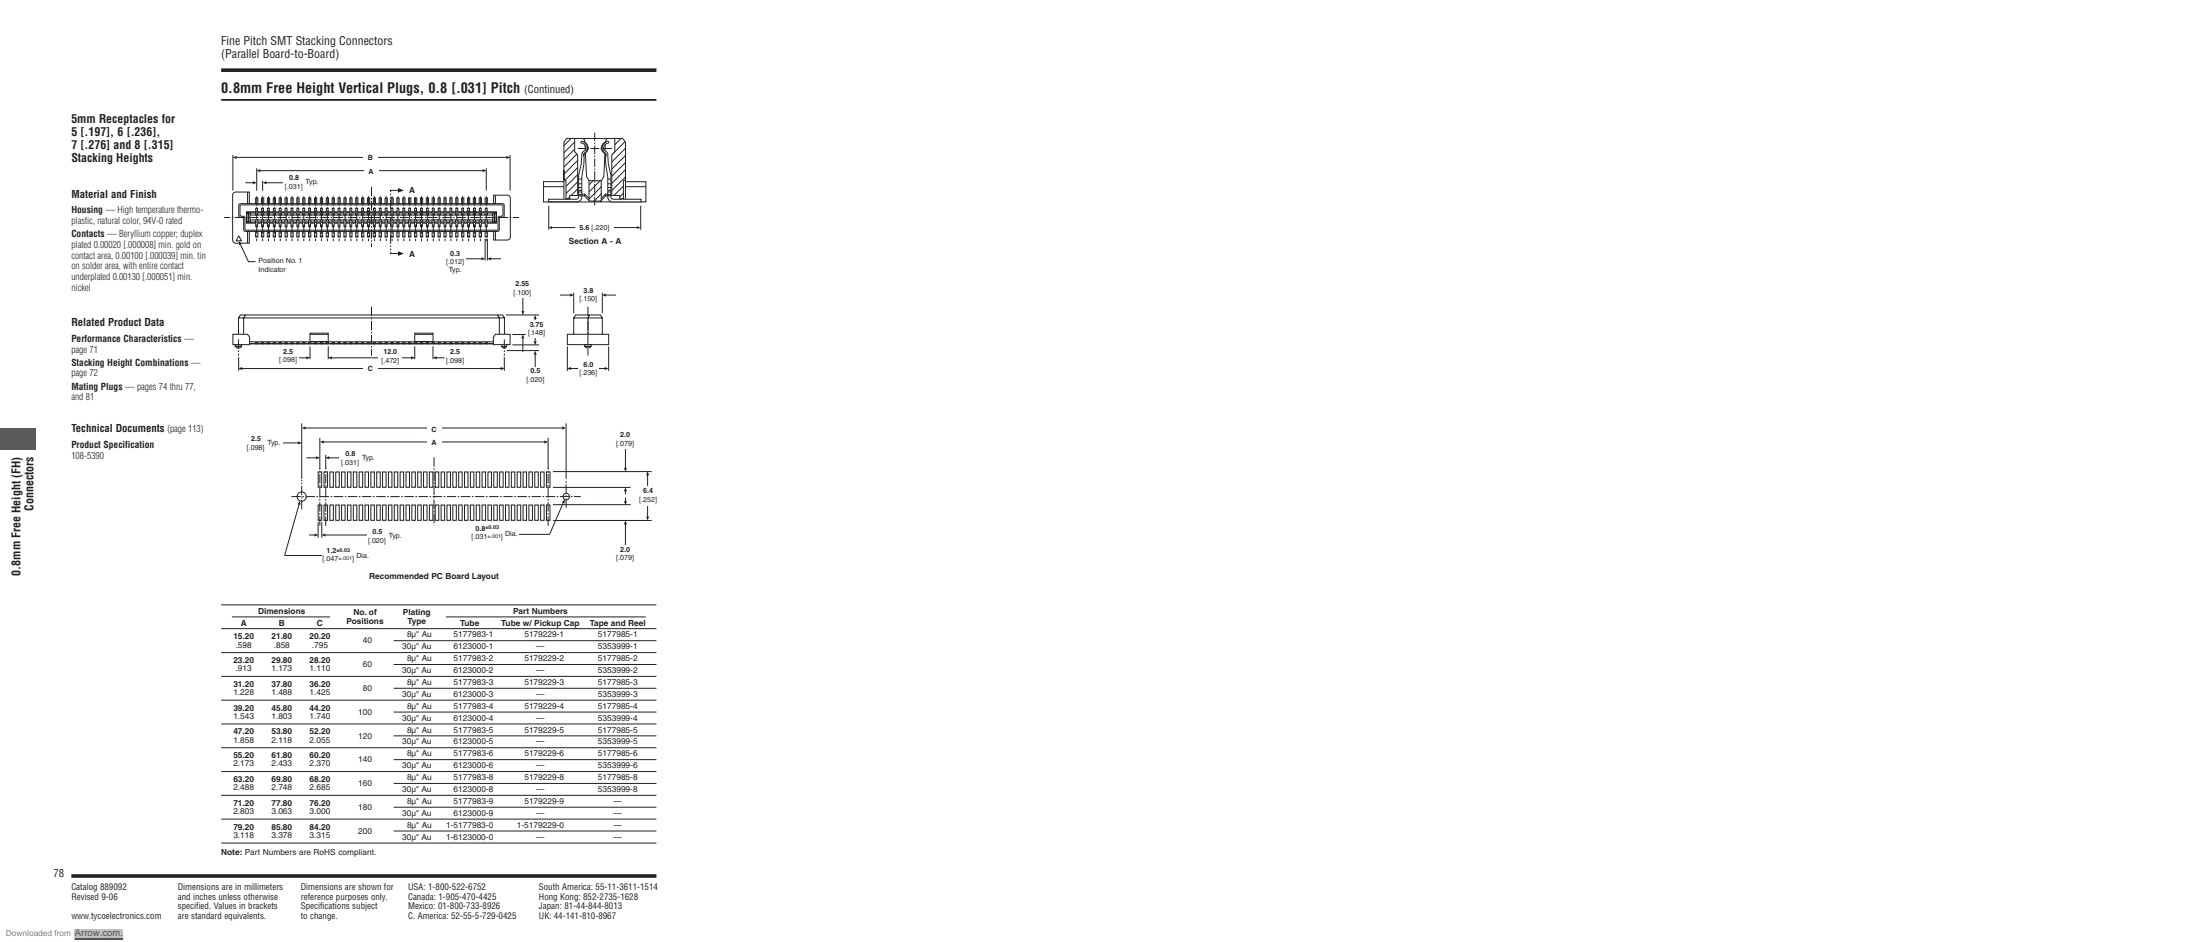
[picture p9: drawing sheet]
<svg xmlns="http://www.w3.org/2000/svg" width="653mm" height="279mm" viewBox="0 0 653 279" stroke-linecap="round" stroke-linejoin="round" font-family="sans-serif">
<path d="M21.2 259.8h173.5" fill="none" stroke="#231f20" stroke-width="1.1" stroke-linecap="butt"/>
<path d="M65.6 24.3h129.1v4.3h-129.1z" fill="#fff"/>
<path d="M65.6 29.6h129.1" fill="none" stroke="#231f20" stroke-width=".53"/>
<path d="M65.6 20.8h129.1" fill="none" stroke="#231f20" stroke-width="1.1" stroke-linecap="butt"/>
<g fill="#fff">
<path d="M21.2 9.5h40.2v18.6h-40.2z"/>
<path d="M165.9 12.2h28.8v5.8h-28.8z"/>
</g>
<path d="M0 127h10.6v6.3h-10.6z" fill="#57585a"/>
<g fill="#fff">
<path d="M21.2 33.9h40.2v221.5h-40.2z"/>
<path d="M65.6 45h118.5v67.4h-118.5z"/>
</g>
<path d="M123 98.8h5.5v2.5h-5.5zM173.4 102.3h2v.5h-2zM173.4 102.8l.6 .4h.8l.6-.4" fill="none" stroke="#231f20" stroke-width=".3"/>
<g fill="#fff" stroke="#231f20" stroke-width=".3">
<path d="M143.9 68.7h.7v1.6h-.7z"/>
<path d="M142.2 68.7h.6v1.6h-.6z"/>
<path d="M140.4 68.7h.7v1.6h-.7z"/>
<path d="M138.7 68.7h.6v1.6h-.6z"/>
<path d="M136.9 68.7h.7v1.6h-.7z"/>
<path d="M135.2 68.7h.7v1.6h-.7z"/>
<path d="M133.4 68.7h.7v1.6h-.7z"/>
<path d="M131.7 68.7h.7v1.6h-.7z"/>
<path d="M129.9 68.7h.7v1.6h-.7z"/>
<path d="M128.2 68.7h.7v1.6h-.7z"/>
<path d="M126.5 68.7h.6v1.6h-.6z"/>
<path d="M124.7 68.7h.7v1.6h-.7z"/>
<path d="M123 68.7h.6v1.6h-.6z"/>
<path d="M121.2 68.7h.7v1.6h-.7z"/>
<path d="M119.5 68.7h.6v1.6h-.6z"/>
<path d="M117.7 68.7h.7v1.6h-.7z"/>
<path d="M116 68.7h.6v1.6h-.6z"/>
<path d="M114.2 68.7h.7v1.6h-.7z"/>
<path d="M112.5 68.7h.7v1.6h-.7z"/>
<path d="M110.7 68.7h.7v1.6h-.7z"/>
<path d="M143.9 58.7h.7v1.7h-.7z"/>
<path d="M142.2 58.7h.6v1.7h-.6z"/>
<path d="M140.4 58.7h.7v1.7h-.7z"/>
<path d="M138.7 58.7h.6v1.7h-.6z"/>
<path d="M136.9 58.7h.7v1.7h-.7z"/>
<path d="M135.2 58.7h.7v1.7h-.7z"/>
<path d="M133.4 58.7h.7v1.7h-.7z"/>
<path d="M131.7 58.7h.7v1.7h-.7z"/>
<path d="M129.9 58.7h.7v1.7h-.7z"/>
<path d="M128.2 58.7h.7v1.7h-.7z"/>
<path d="M126.5 58.7h.6v1.7h-.6z"/>
<path d="M124.7 58.7h.7v1.7h-.7z"/>
<path d="M123 58.7h.6v1.7h-.6z"/>
<path d="M121.2 58.7h.7v1.7h-.7z"/>
<path d="M119.5 58.7h.6v1.7h-.6z"/>
<path d="M117.7 58.7h.7v1.7h-.7z"/>
<path d="M116 58.7h.6v1.7h-.6z"/>
<path d="M114.2 58.7h.7v1.7h-.7z"/>
<path d="M112.5 58.7h.7v1.7h-.7z"/>
<path d="M110.7 58.7h.7v1.7h-.7z"/>
</g>
<g fill="none" stroke="#231f20" stroke-width=".3">
<path d="M110.2 50.6h33M144.2 49.9v6.6M147 57.9v2.5M151.3 46v10.5M110.2 60.4h38.9l.5 .5v3.1l-.3 .4-1.1 .3-.1 3.5-.5 .4h-37.4M110.2 60.8h38.5l.5 .3v2.6l-.5 .4a.69 .69 0 0 0-1 .5v3.4l-.4 .3h-37.1M110.2 62.8h37.1v3.4h-37.1M110.2 65.8h36M110.2 63.2h36M110.2 63.8h36M110.2 65.2h36M146.2 63.2h.6v2.6h-.6z"/>
<path d="M146.4 60.4v-2.5h4.1a.93 .93 0 0 1 .9 .9v11.5a.93 .93 0 0 1-.9 .9h-4.1v-2.5M146.8 63.2h.5v2.6h-.5zM147 68.6v2.5M110.2 93.4h38.9l.6 .9v4.8M110.2 94.3h39.5M123 99.2h5.5M147 99.1h4.3v3.1h-4.9v-2.2zM147.6 93.4l.5 .9v4.8M174.4 93.4h3.7l.6 .9v4.8M174.4 99.2h6.2v3h-6.2M174.4 94.3h4.3M174.9 93.4l-.5 .9v4.8"/>
<path d="M110.2 101.4h36.2M110.2 102h36.2M110.2 101.9h36.2"/>
</g>
<path d="M110.2 64.5h43.8M174.4 91v14.5M149.6 100.7v4.8" fill="none" stroke="#231f20" stroke-width=".3" stroke-dasharray="2.8 .5 .5 .5" stroke-linecap="butt"/>
<path d="M143.2 50.2l1.1 .4-1.1 .5z" fill-rule="evenodd" fill="#231f20"/>
<path d="M110.2 46.7h40.1" fill="none" stroke="#231f20" stroke-width=".3"/>
<path d="M150.2 46.2l1.2 .5-1.2 .5z" fill-rule="evenodd" fill="#231f20"/>
<path d="M178.7 86.8v6.1M179.7 87.5h3" fill="none" stroke="#231f20" stroke-width=".3"/>
<path d="M178.6 87.5l1.2-.4v.9z" fill-rule="evenodd" fill="#231f20"/>
<path d="M174.1 109.3h5.4M180.6 102.7v7.3" fill="none" stroke="#231f20" stroke-width=".3"/>
<path d="M179.4 108.8l1.1 .5-1.1 .5z" fill-rule="evenodd" fill="#231f20"/>
<path d="M110.2 109.3h38.4M149.6 105.9v4.1" fill="none" stroke="#231f20" stroke-width=".3"/>
<path d="M148.5 108.8l1.2 .5-1.2 .5z" fill-rule="evenodd" fill="#231f20"/>
<path d="M166.1 87.5h3.1M170.2 94.3h4.2M170.2 86.8v6.1M174.4 93.4h-3.7l-.5 .9v4.8M174.4 99.1h-6.1v3.1h6.1" fill="none" stroke="#231f20" stroke-width=".3"/>
<path d="M169.1 87.1l1.2 .4-1.2 .5z" fill-rule="evenodd" fill="#231f20"/>
<path d="M168.3 102.7v7.3M169.3 109.3h5.4" fill="none" stroke="#231f20" stroke-width=".3"/>
<path d="M168.2 109.3l1.2-.5v1z" fill-rule="evenodd" fill="#231f20"/>
<path d="M69.1 99.1h4.3l.6 .9v2.2h-4.9zM70.8 94.3h39.4M72.8 93.4l-.5 .9v4.8M92 98.8h5.4v2.5h-5.4zM92 99.2h5.4M110.2 93.4h-38.9l-.5 .9v4.8M70.8 105.9v4.1M71.8 109.3h38.4M74 101.4h36.2M74 102h36.2M74 101.9h36.2" fill="none" stroke="#231f20" stroke-width=".3"/>
<path d="M70.7 100.7v4.8" fill="none" stroke="#231f20" stroke-width=".3" stroke-dasharray="2.8 .5 .5 .5" stroke-linecap="butt"/>
<path d="M70.7 109.3l1.2-.5v1z" fill-rule="evenodd" fill="#231f20"/>
<g fill="#fff" stroke="#231f20" stroke-width=".3">
<path d="M75.8 68.7h.7v1.6h-.7z"/>
<path d="M77.6 68.7h.6v1.6h-.6z"/>
<path d="M79.3 68.7h.7v1.6h-.7z"/>
<path d="M81.1 68.7h.6v1.6h-.6z"/>
<path d="M82.8 68.7h.7v1.6h-.7z"/>
<path d="M84.6 68.7h.6v1.6h-.6z"/>
<path d="M86.3 68.7h.7v1.6h-.7z"/>
<path d="M88 68.7h.7v1.6h-.7z"/>
<path d="M89.8 68.7h.7v1.6h-.7z"/>
<path d="M91.5 68.7h.7v1.6h-.7z"/>
<path d="M93.3 68.7h.7v1.6h-.7z"/>
<path d="M95 68.7h.7v1.6h-.7z"/>
<path d="M96.8 68.7h.6v1.6h-.6z"/>
<path d="M98.5 68.7h.7v1.6h-.7z"/>
<path d="M100.3 68.7h.6v1.6h-.6z"/>
<path d="M102 68.7h.7v1.6h-.7z"/>
<path d="M103.8 68.7h.6v1.6h-.6z"/>
<path d="M105.5 68.7h.7v1.6h-.7z"/>
<path d="M107.3 68.7h.6v1.6h-.6z"/>
<path d="M109 68.7h.7v1.6h-.7z"/>
<path d="M75.8 58.7h.7v1.7h-.7z"/>
<path d="M77.6 58.7h.6v1.7h-.6z"/>
<path d="M79.3 58.7h.7v1.7h-.7z"/>
</g>
<path d="M81.1 58.7h.6v1.7h-.6z" fill="#fff"/>
<path d="M81.1 58.7h.6v1.7h-.6z" fill="none" stroke="#231f20" stroke-width=".3"/>
<g fill="#fff" stroke="#231f20" stroke-width=".3">
<path d="M82.8 58.7h.7v1.7h-.7z"/>
<path d="M84.6 58.7h.6v1.7h-.6z"/>
<path d="M86.3 58.7h.7v1.7h-.7z"/>
<path d="M88 58.7h.7v1.7h-.7z"/>
<path d="M89.8 58.7h.7v1.7h-.7z"/>
<path d="M91.5 58.7h.7v1.7h-.7z"/>
<path d="M93.3 58.7h.7v1.7h-.7z"/>
<path d="M95 58.7h.7v1.7h-.7z"/>
<path d="M96.8 58.7h.6v1.7h-.6z"/>
<path d="M98.5 58.7h.7v1.7h-.7z"/>
<path d="M100.3 58.7h.6v1.7h-.6z"/>
<path d="M102 58.7h.7v1.7h-.7z"/>
<path d="M103.8 58.7h.6v1.7h-.6z"/>
<path d="M105.5 58.7h.7v1.7h-.7z"/>
<path d="M107.3 58.7h.6v1.7h-.6z"/>
<path d="M109 58.7h.7v1.7h-.7z"/>
</g>
<g fill="none" stroke="#231f20" stroke-width=".3">
<path d="M69.1 46v10.5M73.4 57v3.4M76.2 49.9v6.6M77.2 50.6h33M73.1 63.2h.5v2.6h-.5zM73.4 68.6v3.5M73.6 63.2h.6v2.6h-.6zM74 60.4v-3.4h-4.1a.93 .93 0 0 0-.9 .9v13.3a.93 .93 0 0 0 .9 .9h4.1v-3.4M74.2 65.8h36M74.2 63.2h36M74.2 63.8h36M74.2 65.2h36"/>
<path d="M110.2 60.4h-38.9l-.5 .5v3.1l.3 .4 1.1 .3 .1 3.5 .5 .4h37.4M110.2 60.8h-38.5l-.5 .3v2.6l.5 .4a.69 .69 0 0 1 1 .5v3.4l.4 .3h37.1M110.2 62.8h-37.1v3.4h37.1"/>
</g>
<path d="M110.2 64.5h-43.7" fill="none" stroke="#231f20" stroke-width=".3" stroke-dasharray="2.8 .5 .5 .5" stroke-linecap="butt"/>
<path d="M76.1 50.6l1.1-.4v.9z" fill-rule="evenodd" fill="#231f20"/>
<path d="M70.1 46.7h40.1" fill="none" stroke="#231f20" stroke-width=".3"/>
<path d="M69 46.7l1.2-.5v1z" fill-rule="evenodd" fill="#231f20"/>
<path d="M143.9 101.6h.7v.3h-.7z" fill="#fff" stroke="#231f20" stroke-width=".3"/>
<path d="M118.2 56.5h-2.3v18.7h2.3" fill="none" stroke="#231f20" stroke-width=".3" stroke-dasharray="2.8 .5 .5 .5 .5 .5" stroke-linecap="butt"/>
<g fill="#231f20">
<path d="M118.1 55.8l1.7 .7-1.7 .7z" fill-rule="evenodd"/>
<path d="M118.1 74.5l1.7 .7-1.7 .7z" fill-rule="evenodd"/>
</g>
<path d="M77.9 53.6v3M79 54.2h5.7" fill="none" stroke="#231f20" stroke-width=".3"/>
<path d="M77.9 54.2l1.2-.5v1z" fill-rule="evenodd" fill="#231f20"/>
<path d="M72.8 54.2h2.3" fill="none" stroke="#231f20" stroke-width=".3"/>
<path d="M75 53.7l1.2 .5-1.2 .5z" fill-rule="evenodd" fill="#231f20"/>
<path d="M137.2 76.8h5.7M143.9 70.9v6.4M144.6 70.9v6.4" fill="none" stroke="#231f20" stroke-width=".3"/>
<path d="M142.8 76.3l1.2 .5-1.2 .4z" fill-rule="evenodd" fill="#231f20"/>
<path d="M145.6 76.8h3" fill="none" stroke="#231f20" stroke-width=".3"/>
<path d="M144.5 76.8l1.2-.5v.9z" fill-rule="evenodd" fill="#231f20"/>
<path d="M150 93.4h9.9M152 99.2h3.9M158.8 94.5v3.4M150.4 104h9.5M152 102.3h7.9" fill="none" stroke="#231f20" stroke-width=".3"/>
<path d="M158.8 93.5l.4 1.1h-.9z" fill-rule="evenodd" fill="#231f20"/>
<path d="M158.8 97.6v3.7" fill="none" stroke="#231f20" stroke-width=".3"/>
<path d="M158.3 101.2h.9l-.4 1.2z" fill-rule="evenodd" fill="#231f20"/>
<path d="M155.1 88.4v3.9" fill="none" stroke="#231f20" stroke-width=".3"/>
<path d="M154.6 92.3h1l-.5 1.1z" fill-rule="evenodd" fill="#231f20"/>
<path d="M155.1 100.3v4.1" fill="none" stroke="#231f20" stroke-width=".3"/>
<path d="M155.1 99.2l.5 1.2h-1z" fill-rule="evenodd" fill="#231f20"/>
<path d="M158.8 105.1v4.3" fill="none" stroke="#231f20" stroke-width=".3"/>
<path d="M158.8 104l.4 1.2h-.9z" fill-rule="evenodd" fill="#231f20"/>
<path d="M110.2 55.4v17.9M110.2 91v14.5" fill="none" stroke="#231f20" stroke-width=".3" stroke-dasharray="2.8 .5 .5 .5" stroke-linecap="butt"/>
<g fill="#fff" stroke="#231f20" stroke-width=".3">
<path d="M70.8 70l.9 1.4h-1.7z"/>
<path d="M144 61.8h.5l.1 2h-.7z"/>
<path d="M143.9 65.3h.7l-.1 1.9h-.5z"/>
<path d="M140.5 61.8h.5l.1 2h-.7z"/>
<path d="M140.4 65.3h.7l-.1 1.9h-.5z"/>
<path d="M138.7 61.8h.6l.1 2h-.7z"/>
<path d="M138.7 65.3h.7l-.1 1.9h-.6z"/>
<path d="M137 61.8h.5l.1 2h-.7z"/>
<path d="M136.9 65.3h.7l-.1 1.9h-.5z"/>
<path d="M135.2 61.8h.6l.1 2h-.7z"/>
<path d="M135.2 65.3h.7l-.1 1.9h-.6z"/>
<path d="M133.5 61.8h.5l.1 2h-.7z"/>
<path d="M133.4 65.3h.7l-.1 1.9h-.5z"/>
<path d="M131.7 61.8h.6l.1 2h-.7z"/>
<path d="M131.7 65.3h.7l-.1 1.9h-.6z"/>
<path d="M130 61.8h.5l.1 2h-.7z"/>
<path d="M129.9 65.3h.7l-.1 1.9h-.5z"/>
<path d="M128.2 61.8h.6l.1 2h-.7z"/>
<path d="M128.2 65.3h.7l-.1 1.9h-.6z"/>
<path d="M126.5 61.8h.6v2h-.7z"/>
<path d="M126.4 65.3h.7v1.9h-.6z"/>
<path d="M124.8 61.8h.5l.1 2h-.7z"/>
<path d="M124.7 65.3h.7l-.1 1.9h-.5z"/>
<path d="M123 61.8h.6l.1 2h-.8z"/>
<path d="M122.9 65.3h.8l-.1 1.9h-.6z"/>
<path d="M121.3 61.8h.5l.1 2h-.7z"/>
<path d="M121.2 65.3h.7l-.1 1.9h-.5z"/>
<path d="M119.5 61.8h.6l.1 2h-.8z"/>
<path d="M119.4 65.3h.8l-.1 1.9h-.6z"/>
<path d="M117.8 61.8h.5l.1 2h-.7z"/>
<path d="M117.7 65.3h.7l-.1 1.9h-.5z"/>
<path d="M116 61.8h.6l.1 2h-.7z"/>
<path d="M116 65.3h.7l-.1 1.9h-.6z"/>
<path d="M114.3 61.8h.5l.1 2h-.7z"/>
<path d="M114.2 65.3h.7l-.1 1.9h-.5z"/>
<path d="M112.5 61.8h.6l.1 2h-.7z"/>
<path d="M112.5 65.3h.7l-.1 1.9h-.6z"/>
<path d="M110.8 61.8h.5l.1 2h-.7z"/>
<path d="M110.7 65.3h.7l-.1 1.9h-.5z"/>
<path d="M109 61.8h.6l.1 2h-.7z"/>
<path d="M109 65.3h.7l-.1 1.9h-.6z"/>
<path d="M107.3 61.8h.5l.1 2h-.7z"/>
<path d="M107.2 65.3h.7l-.1 1.9h-.5z"/>
<path d="M105.5 61.8h.6l.1 2h-.7z"/>
<path d="M105.5 65.3h.7l-.1 1.9h-.6z"/>
<path d="M103.8 61.8h.5l.1 2h-.7z"/>
<path d="M103.7 65.3h.7l-.1 1.9h-.5z"/>
<path d="M102.1 61.8h.5l.1 2h-.7z"/>
<path d="M102 65.3h.7l-.1 1.9h-.5z"/>
<path d="M100.3 61.8h.6l.1 2h-.8z"/>
<path d="M100.2 65.3h.8l-.1 1.9h-.6z"/>
<path d="M98.6 61.8h.5l.1 2h-.7z"/>
<path d="M98.5 65.3h.7l-.1 1.9h-.5z"/>
<path d="M96.8 61.8h.6l.1 2h-.8z"/>
<path d="M96.7 65.3h.8l-.1 1.9h-.6z"/>
<path d="M95.1 61.8h.5l.1 2h-.7z"/>
<path d="M95 65.3h.7l-.1 1.9h-.5z"/>
<path d="M93.3 61.8h.6l.1 2h-.8z"/>
<path d="M93.2 65.3h.8l-.1 1.9h-.6z"/>
<path d="M91.6 61.8h.5l.1 2h-.7z"/>
<path d="M91.5 65.3h.7l-.1 1.9h-.5z"/>
<path d="M89.8 61.8h.6l.1 2h-.7z"/>
<path d="M89.8 65.3h.7l-.1 1.9h-.6z"/>
<path d="M88.1 61.8h.5l.1 2h-.7z"/>
<path d="M88 65.3h.7l-.1 1.9h-.5z"/>
<path d="M86.3 61.8h.6l.1 2h-.7z"/>
<path d="M86.3 65.3h.7l-.1 1.9h-.6z"/>
<path d="M84.6 61.8h.5l.1 2h-.7z"/>
<path d="M84.5 65.3h.7l-.1 1.9h-.5z"/>
<path d="M82.8 61.8h.6l.1 2h-.7z"/>
<path d="M82.8 65.3h.7l-.1 1.9h-.6z"/>
<path d="M81.1 61.8h.5l.1 2h-.7z"/>
<path d="M81 65.3h.7l-.1 1.9h-.5z"/>
<path d="M79.3 61.8h.6l.1 2h-.7z"/>
<path d="M79.3 65.3h.7l-.1 1.9h-.6z"/>
<path d="M77.6 61.8h.6v2h-.7z"/>
<path d="M77.5 65.3h.7v1.9h-.6z"/>
<path d="M75.9 61.8h.5l.1 2h-.7z"/>
<path d="M75.8 65.3h.7l-.1 1.9h-.5z"/>
</g>
<g fill="none" stroke="#231f20" stroke-width=".3" stroke-dasharray="2.8 .5 .5 .5" stroke-linecap="butt">
<path d="M76.2 58.2v13.3M77.9 58.2v13.3M79.7 58.2v13.3M81.4 58.2v13.3M83.1 58.2v13.3M84.9 58.2v13.3M86.6 58.2v13.3M88.4 58.2v13.3M90.1 58.2v13.3M91.9 58.2v13.3M93.6 58.2v13.3M95.4 58.2v13.3"/>
<path d="M97.1 58.2v13.3M98.9 58.2v13.3M100.6 58.2v13.3M102.4 58.2v13.3M104.1 58.2v13.3M105.8 58.2v13.3M107.6 58.2v13.3M109.3 58.2v13.3M111.1 58.2v13.3M112.8 58.2v13.3M114.6 58.2v13.3M116.3 58.2v13.3"/>
<path d="M118.1 58.2v13.3M119.8 58.2v13.3M121.5 58.2v13.3M123.3 58.2v13.3M125 58.2v13.3M126.8 58.2v13.3M128.5 58.2v13.3M130.3 58.2v13.3M132 58.2v13.3M133.8 58.2v13.3M135.5 58.2v13.3M137.3 58.2v13.3"/>
<path d="M139 58.2v13.3M140.8 58.2v13.3M144.2 58.2v13.3"/>
</g>
<g fill="#fff" stroke="#231f20" stroke-width=".3">
<path d="M142.2 61.8h.6l.1 2h-.8z"/>
<path d="M142.1 65.3h.8l-.1 1.9h-.6z"/>
</g>
<path d="M142.5 58.2v13.3" fill="none" stroke="#231f20" stroke-width=".3" stroke-dasharray="2.8 .5 .5 .5" stroke-linecap="butt"/>
<g fill="#fff" stroke="#231f20" stroke-width=".3">
<path d="M142.1 101.6h.8v.3h-.8z"/>
<path d="M140.4 101.6h.7v.3h-.7z"/>
<path d="M138.6 101.6h.8v.3h-.8z"/>
<path d="M136.9 101.6h.7v.3h-.7z"/>
<path d="M135.1 101.6h.8v.3h-.8z"/>
<path d="M133.4 101.6h.8v.3h-.8z"/>
<path d="M131.6 101.6h.8v.3h-.8z"/>
<path d="M129.9 101.6h.8v.3h-.8z"/>
<path d="M128.2 101.6h.7v.3h-.7z"/>
<path d="M126.4 101.6h.8v.3h-.8z"/>
<path d="M124.7 101.6h.7v.3h-.7z"/>
<path d="M122.9 101.6h.8v.3h-.8z"/>
<path d="M121.2 101.6h.7v.3h-.7z"/>
<path d="M119.4 101.6h.8v.3h-.8z"/>
<path d="M117.7 101.6h.7v.3h-.7z"/>
<path d="M115.9 101.6h.8v.3h-.8z"/>
<path d="M114.2 101.6h.7v.3h-.7z"/>
</g>
<path d="M112.4 101.6h.8v.3h-.8z" fill="#fff"/>
<path d="M112.4 101.6h.8v.3h-.8z" fill="none" stroke="#231f20" stroke-width=".3"/>
<g fill="#fff" stroke="#231f20" stroke-width=".3">
<path d="M110.7 101.6h.8v.3h-.8z"/>
<path d="M108.9 101.6h.8v.3h-.8z"/>
<path d="M107.2 101.6h.8v.3h-.8z"/>
<path d="M105.4 101.6h.8v.3h-.8z"/>
<path d="M103.7 101.6h.8v.3h-.8z"/>
<path d="M102 101.6h.7v.3h-.7z"/>
<path d="M100.2 101.6h.8v.3h-.8z"/>
<path d="M98.5 101.6h.7v.3h-.7z"/>
<path d="M96.7 101.6h.8v.3h-.8z"/>
<path d="M95 101.6h.7v.3h-.7z"/>
<path d="M93.2 101.6h.8v.3h-.8z"/>
<path d="M91.5 101.6h.7v.3h-.7z"/>
<path d="M89.7 101.6h.8v.3h-.8z"/>
<path d="M88 101.6h.7v.3h-.7z"/>
<path d="M86.2 101.6h.8v.3h-.8z"/>
<path d="M84.5 101.6h.8v.3h-.8z"/>
<path d="M82.7 101.6h.8v.3h-.8z"/>
<path d="M81 101.6h.8v.3h-.8z"/>
<path d="M79.3 101.6h.7v.3h-.7z"/>
<path d="M77.5 101.6h.8v.3h-.8z"/>
<path d="M75.8 101.6h.7v.3h-.7z"/>
</g>
<path d="M92 102.7v3.8M97.4 102.7v3.8M123 102.7v3.8M128.5 102.7v3.8M129.5 106.1h2.4" fill="none" stroke="#231f20" stroke-width=".3"/>
<path d="M128.4 106.1l1.2-.4v.9z" fill-rule="evenodd" fill="#231f20"/>
<path d="M110.2 106.1h11.8" fill="none" stroke="#231f20" stroke-width=".3"/>
<path d="M122 105.7l1.1 .4-1.1 .5z" fill-rule="evenodd" fill="#231f20"/>
<path d="M98.4 106.1h11.8" fill="none" stroke="#231f20" stroke-width=".3"/>
<path d="M97.3 106.1l1.2-.4v.9z" fill-rule="evenodd" fill="#231f20"/>
<path d="M88.6 106.1h2.3" fill="none" stroke="#231f20" stroke-width=".3"/>
<path d="M90.9 105.7l1.1 .4-1.1 .5z" fill-rule="evenodd" fill="#231f20"/>
<path d="M71.3 72.5l2.4 5.1h2.1" fill="none" stroke="#231f20" stroke-width=".3"/>
<path d="M70.8 71.5l1 .8-.9 .4z" fill-rule="evenodd" fill="#231f20"/>
<path d="M69.8 102.3h1.9v.5h-1.9zM69.8 102.8l.5 .4h.8l.6-.4M148.9 102.3v.5h1.4v-.5M150.3 102.8l-.4 .4h-.6l-.4-.4" fill="none" stroke="#231f20" stroke-width=".3"/>
<path d="M84 123.4h110.2v42.3h-110.2z" fill="#fff"/>
<g fill="none" stroke="#231f20" stroke-width=".3">
<path d="M89.5 125.6v16.4M90.9 135.8h3M94.4 140h1v4.5h-1zM94.9 129.9v9.3M96.1 140h1.1v4.5h-1.1zM96.6 134.9v4M97.9 140h1v4.5h-1zM99.6 140h1v4.5h-1zM101.3 140h1.1v4.5h-1.1zM103.1 140h1v4.5h-1zM104.8 140h1v4.5h-1zM106.5 140h1.1v4.5h-1.1z"/>
<path d="M108.3 140h1v4.5h-1zM110 140h1.1v4.5h-1.1zM111.8 140h1v4.5h-1zM113.5 140h1v4.5h-1zM115.2 140h1.1v4.5h-1.1zM117 140h1v4.5h-1zM118.7 140h1v4.5h-1zM120.4 140h1.1v4.5h-1.1zM122.2 140h1v4.5h-1zM123.9 140h1v4.5h-1zM125.6 140h1.1v4.5h-1.1zM127.4 140h1v4.5h-1z"/>
<path d="M129.1 140h1.1v4.5h-1.1zM130.9 140h1v4.5h-1zM132.6 140h1v4.5h-1zM134.3 140h1.1v4.5h-1.1zM136.1 140h1v4.5h-1zM137.8 140h1v4.5h-1zM139.5 140h1.1v4.5h-1.1zM141.3 140h1v4.5h-1zM143 140h1.1v4.5h-1.1zM144.7 140h1.1v4.5h-1.1zM146.5 140h1v4.5h-1zM148.2 140h1.1v4.5h-1.1z"/>
<path d="M150 140h1v4.5h-1zM151.7 140h1v4.5h-1zM153.4 140h1.1v4.5h-1.1zM155.2 140h1v4.5h-1zM156.9 140h1v4.5h-1zM158.6 140h1.1v4.5h-1.1zM160.4 140h1v4.5h-1zM162.1 140h1.1v4.5h-1.1zM94.4 154.9v4.6M94.4 149.8h1v4.5h-1zM95.5 154.9v4.6M96.1 149.8h1.1v4.5h-1.1z"/>
<path d="M97.9 149.8h1v4.5h-1zM99.6 149.8h1v4.5h-1zM101.3 149.8h1.1v4.5h-1.1zM103.1 149.8h1v4.5h-1zM104.8 149.8h1v4.5h-1zM106.5 149.8h1.1v4.5h-1.1zM108.3 149.8h1v4.5h-1zM110 149.8h1.1v4.5h-1.1zM111.8 149.8h1v4.5h-1zM113.5 149.8h1v4.5h-1zM115.2 149.8h1.1v4.5h-1.1zM117 149.8h1v4.5h-1z"/>
<path d="M118.7 149.8h1v4.5h-1zM120.4 149.8h1.1v4.5h-1.1zM122.2 149.8h1v4.5h-1zM123.9 149.8h1v4.5h-1zM125.6 149.8h1.1v4.5h-1.1zM127.4 149.8h1v4.5h-1zM129.1 149.8h1.1v4.5h-1.1zM130.9 149.8h1v4.5h-1zM132.6 149.8h1v4.5h-1zM134.3 149.8h1.1v4.5h-1.1zM136.1 149.8h1v4.5h-1zM137.8 149.8h1v4.5h-1z"/>
<path d="M139.5 149.8h1.1v4.5h-1.1zM141.3 149.8h1v4.5h-1zM143 149.8h1.1v4.5h-1.1zM144.7 149.8h1.1v4.5h-1.1zM146.5 149.8h1v4.5h-1zM148.2 149.8h1.1v4.5h-1.1zM150 149.8h1v4.5h-1zM151.7 149.8h1v4.5h-1zM153.4 149.8h1.1v4.5h-1.1zM155.2 149.8h1v4.5h-1zM156.9 149.8h1v4.5h-1zM158.6 149.8h1.1v4.5h-1.1z"/>
<path d="M160.4 149.8h1v4.5h-1zM162.1 149.8h1.1v4.5h-1.1z"/>
<circle cx="168" cy="147.3" r=".97"/>
</g>
<path d="M128.8 135.6v20.2M86.4 147.3h85.9M89.5 151.1v-8.8M94.9 155.9v-17M96.6 156v-17.4" fill="none" stroke="#231f20" stroke-width=".3" stroke-dasharray="2.8 .5 .5 .5" stroke-linecap="butt"/>
<path d="M93.8 135.3l1.1 .5-1.1 .5z" fill-rule="evenodd" fill="#231f20"/>
<path d="M97.6 135.8h3" fill="none" stroke="#231f20" stroke-width=".3"/>
<path d="M96.6 135.8l1.1-.5v1z" fill-rule="evenodd" fill="#231f20"/>
<path d="M83.9 131.4h4.6" fill="none" stroke="#231f20" stroke-width=".3"/>
<path d="M88.4 130.9l1.1 .5-1.1 .4z" fill-rule="evenodd" fill="#231f20"/>
<path d="M90.6 127h38.6" fill="none" stroke="#231f20" stroke-width=".3"/>
<path d="M89.5 127l1.2-.5v.9z" fill-rule="evenodd" fill="#231f20"/>
<path d="M128.8 127h38" fill="none" stroke="#231f20" stroke-width=".3"/>
<path d="M166.8 126.5l1.1 .5-1.1 .4z" fill-rule="evenodd" fill="#231f20"/>
<path d="M162.6 155.9v-17M167.9 150.6v-8.3" fill="none" stroke="#231f20" stroke-width=".3" stroke-dasharray="2.8 .5 .5 .5" stroke-linecap="butt"/>
<path d="M96 131.1h33.2M162.6 129.9v9.3M167.9 125.6v16.4" fill="none" stroke="#231f20" stroke-width=".3"/>
<path d="M94.9 131.1l1.2-.5v.9z" fill-rule="evenodd" fill="#231f20"/>
<path d="M129.2 131.1h32.3" fill="none" stroke="#231f20" stroke-width=".3"/>
<path d="M161.5 130.6l1.1 .5-1.1 .4z" fill-rule="evenodd" fill="#231f20"/>
<path d="M164 139.9h29.3M185.5 128.1v10.7M164 154.4h29.3M164 149.7h23.1M164 144.6h23.1" fill="none" stroke="#231f20" stroke-width=".3"/>
<path d="M185.1 138.8h.9l-.5 1.1z" fill-rule="evenodd" fill="#231f20"/>
<path d="M185.5 145.6v1" fill="none" stroke="#231f20" stroke-width=".3"/>
<path d="M185.5 144.6l.5 1.1h-.9z" fill-rule="evenodd" fill="#231f20"/>
<path d="M185.5 147.6v1.1" fill="none" stroke="#231f20" stroke-width=".3"/>
<path d="M185.1 148.6h.9l-.5 1.2z" fill-rule="evenodd" fill="#231f20"/>
<path d="M185.5 155.5v10.2" fill="none" stroke="#231f20" stroke-width=".3"/>
<path d="M185.5 154.4l.5 1.1h-.9z" fill-rule="evenodd" fill="#231f20"/>
<path d="M192.1 140.9v6.6" fill="none" stroke="#231f20" stroke-width=".3"/>
<path d="M192.1 139.8l.5 1.2h-1z" fill-rule="evenodd" fill="#231f20"/>
<path d="M192.1 146.8v6.5" fill="none" stroke="#231f20" stroke-width=".3"/>
<path d="M191.6 153.2h1l-.5 1.2z" fill-rule="evenodd" fill="#231f20"/>
<path d="M167.1 149.1l-4.1 9.4" fill="none" stroke="#231f20" stroke-width=".3"/>
<path d="M167.5 148.1v1.2l-.8-.3z" fill-rule="evenodd" fill="#231f20"/>
<path d="M88.7 149.6l-4.3 15.1M153.2 158.5h9.8" fill="none" stroke="#231f20" stroke-width=".3"/>
<path d="M89 148.6l.1 1.2-.9-.2z" fill-rule="evenodd" fill="#231f20"/>
<path d="M96.5 158.7h15.5M84.4 164.8h17.7" fill="none" stroke="#231f20" stroke-width=".3"/>
<path d="M95.4 158.7l1.1-.5v1z" fill-rule="evenodd" fill="#231f20"/>
<path d="M91.7 158.7h1.7" fill="none" stroke="#231f20" stroke-width=".3"/>
<path d="M93.3 158.2l1.1 .5-1.1 .5z" fill-rule="evenodd" fill="#231f20"/>
<circle cx="89.5" cy="147.3" r="1.38" fill="none" stroke="#231f20" stroke-width=".3"/>
<path d="M160.1 38.5h32.5v34.5h-32.5z" fill="#fff"/>
<path d="M172.8 41.1a1.46 1.46 0 0 1 .8 1.7l.4 9.5 .7 1.3" fill="none" stroke="#231f20" stroke-width=".3"/>
<path d="M172.4 42a1.97 1.97 0 0 1 2 1.5 1.97 1.97 0 0 1-1 2.2l-.2 3.1-.6 3.7v5.2a1.73 1.73 0 0 1-2 2.2h-7.9v-.8h7.7a.9 .9 0 0 0 1-.2 .9 .9 0 0 0 .3-.9l-.1-4a12.1 12.1 0 0 1 .8-5.2l.2-2.1a2.39 2.39 0 0 1 1.2-2.4l.1-.3a1.72 1.72 0 0 0-1.5-1.6z" fill="#fff" stroke="#231f20" stroke-width=".3"/>
<g fill="none" stroke="#231f20" stroke-width=".3">
<path d="M176.4 41.1h6.4M180.4 41.1a1.46 1.46 0 0 0-.8 1.7l-.5 9.5-.7 1.3M182.2 41l-.8 .7M182.4 41.1h2.4l.8 1.1v11l-.7 .5v5.3h-1.1l.1-1h-2.4v-12l.9-1zM184.3 41l-2.9 2.9M185.6 55.4h6M185.6 53.9h6v6h-15.2M185.6 50.4v8.7M185.6 41.8l-4.2 4.2M185.6 43.9l-4.2 4.2M185.6 46l-4.2 4.2M185.6 48.2l-4.2 4.1"/>
<path d="M185.6 50.3l-4.2 4.1M185.6 52.4l-4.2 4.2M185.6 54.5l-4.2 4.2M185.6 56.6l-2.4 2.4M185.6 58.7l-.3 .3M176.4 67.5h12.7M190.1 61v7.1"/>
</g>
<path d="M189 67.1l1 .4-1 .4z" fill-rule="evenodd" fill="#231f20"/>
<g fill="none" stroke="#231f20" stroke-width=".3">
<path d="M161.3 55.4h6M167.3 53.9h-6.1v6h15.2M167.3 50.4v8.7M168.1 41.1h2.4v3.9l.9 1v12h-2.4v1h-1.1v-5.3l-.6-.5v-11zM169.5 41l-2.3 2.2M170.1 41.1h6.3M171.4 41.2l-4.2 4.2M171.4 43.3l-4.2 4.2M171.4 45.4l-4.2 4.2M171.4 47.5l-4.2 4.2M171.4 49.7l-4.2 4.1M171.4 51.8l-4.2 4.1"/>
<path d="M171.4 53.9l-4.2 4.2M171.4 56l-3 3M171.4 58.1l-.9 .9M171.6 54.5h1M171.6 56.5h1M171.6 56.9h1M171.6 57.7h1M171.6 58.1h1M162.8 61v7.1M163.7 67.5h12.9"/>
</g>
<path d="M162.7 67.5l1.1-.4v.8z" fill-rule="evenodd" fill="#231f20"/>
<path d="M176.4 39.4v21.8" fill="none" stroke="#231f20" stroke-width=".3" stroke-dasharray="2.5 .4 .4 .4" stroke-linecap="butt"/>
<path d="M171.6 55.6h1M171.6 53.1h1M173.1 42.1a1.91 1.91 0 0 1 1.2 1.8 1.91 1.91 0 0 1-1.1 1.7l-.1 .8M174.7 53.6h3.7v6h-3.7zM176 53.5l-1.3 1.4M178.1 53.5l-3.4 3.5M178.4 55.4l-3.7 3.7M178.4 57.5l-2.2 2.2M178.4 59.6l-.1 .1" fill="none" stroke="#231f20" stroke-width=".3"/>
<path d="M178.8 42.7l1.2-.8 .5 .1v.4a1.4 1.4 0 0 0-1.4 1 1.4 1.4 0 0 0 .8 1.6l.4 .7 .2 3.1a12.1 12.1 0 0 1 .7 5.2v4.3a.85 .85 0 0 0 1.3 .8h7.7v.8h-8a1.73 1.73 0 0 1-1.9-2.2v-5.2l-.6-3.7-.1-2.4a1.31 1.31 0 0 0-.9-1.4 1.86 1.86 0 0 1 .1-2.3z" fill="#fff" stroke="#231f20" stroke-width=".3"/>
<g fill="none" stroke="#231f20" stroke-width=".3">
<path d="M172.6 57.6h.9l1.2 1.2M172.6 58.1h.8l1.3 1.4M173.5 57.6l-.1 .5M179.6 57.6l.1 .5M179.8 42.1a1.91 1.91 0 0 0-1.2 1.8 1.91 1.91 0 0 0 1.1 1.7l.1 .8M180.3 57.6h-.7l-1.3 1.2M180.3 54.5h.9M180.3 56.5h.9M180.3 56.9h.9M180.3 57.7h.9M180.3 55.6h.9M180.3 53.1h.9"/>
<path d="M181.2 58.1h-1.5l-1.4 1.4"/>
</g>
<path d="M171.4 44.1h10.3" fill="none" stroke="#231f20" stroke-width=".3" stroke-dasharray="2.5 .4 .4 .4" stroke-linecap="butt"/>
<g fill="#fff">
<path d="M107.9 49.1h4.3v3.7h-4.3z"/>
<path d="M120.1 54.7h4.3v3.7h-4.3z"/>
<path d="M120.1 73.7h4.3v3.7h-4.3z"/>
<path d="M107.8 45h4.2v3.7h-4.2z"/>
<path d="M126.6 125.7h4.3v3.7h-4.3z"/>
<path d="M126.6 129.5h4.3v3.7h-4.3z"/>
<path d="M84.1 51.6h11.1v5.3h-11.1z"/>
<path d="M108.8 156.6h11.1v5.3h-11.1z"/>
<path d="M100.9 133.5h11.1v5.2h-11.1z"/>
<path d="M72.8 129h11.2v5.3h-11.2z"/>
<path d="M182.4 127.9h6.2v5.3h-6.2z"/>
<path d="M189.2 144.1h6.2v5.8h-6.2z"/>
<path d="M182.4 161.7h6.2v5.5h-6.2z"/>
<path d="M155.8 108.8h6.1v5.3h-6.1z"/>
<path d="M156.3 95h5.8v5.3h-5.8z"/>
<path d="M171.4 84.9h6.2v5.3h-6.2z"/>
<path d="M171.4 106.9h6.2v5.3h-6.2z"/>
<path d="M170.6 65.8h11.4v3.7h-11.4z"/>
<path d="M151.9 83h6.1v5.3h-6.1z"/>
<path d="M131.9 74h6.2v8.6h-6.2z"/>
<path d="M82.4 103.1h6.1v5.3h-6.1z"/>
<path d="M131.9 103.2h6.2v5.3h-6.2z"/>
<path d="M112.4 102.8h6.8v5.9h-6.8z"/>
<path d="M107.8 107.7h4.2v3.7h-4.2z"/>
<path d="M76.2 75.7h14.7v6.1h-14.7z"/>
<path d="M139.9 155.9h9.3v5.1h-9.3z"/>
<path d="M149.6 155.9h4.2v5.1h-4.2z"/>
<path d="M95.6 162.5h9.5v5.1h-9.5z"/>
<path d="M105.5 162.5h4.2v5.1h-4.2z"/>
</g>
<g fill="none" stroke="#231f20" stroke-width=".3">
<path d="M65.6 179.4h129.1M65.6 186.5h129.1M65.6 193.6h129.1M68.8 183h29.1M116.8 190h77.9M116.8 197.1h77.9M132.3 183h59.3M65.6 200.6h129.1M65.6 207.7h129.1M65.6 214.7h129.1M116.8 204.1h77.9M116.8 211.2h77.9"/>
<path d="M116.8 218.3h77.9M65.6 221.8h129.1M65.6 228.8h129.1M65.6 235.9h129.1M116.8 225.3h77.9M116.8 232.4h77.9M116.8 239.4h77.9M65.6 243h129.1M65.6 250.1h129.1M116.8 246.5h77.9"/>
</g>
<path d="M0 276.9h70.6" fill="none" stroke="#fff" stroke-width="2.5" stroke-linecap="butt"/>
<path d="M22.2 275.6h14.3v2.6h-14.3z" fill="#c0c0c0"/>
<path d="M22.2 278.6h14.3" fill="none" stroke="#00f" stroke-width=".3"/>
<path d="M0 276.9h70.6" fill="none" stroke="#fff" stroke-width="2.5" stroke-linecap="butt"/>
<path d="M22.2 275.6h14.3v2.6h-14.3z" fill="#c0c0c0"/>
<path d="M22.2 278.6h14.3" fill="none" stroke="#00f" stroke-width=".3"/>
<path d="M0 276.9h70.6" fill="none" stroke="#fff" stroke-width="2.5" stroke-linecap="butt"/>
<path d="M22.2 275.6h14.3v2.6h-14.3z" fill="#c0c0c0"/>
<path d="M22.2 278.6h14.3" fill="none" stroke="#00f" stroke-width=".3"/>
<path d="M0 276.9h70.6" fill="none" stroke="#fff" stroke-width="2.5" stroke-linecap="butt"/>
<path d="M22.2 275.6h14.3v2.6h-14.3z" fill="#c0c0c0"/>
<path d="M22.2 278.6h14.3" fill="none" stroke="#00f" stroke-width=".3"/>
<path d="M0 276.9h70.6" fill="none" stroke="#fff" stroke-width="2.5" stroke-linecap="butt"/>
<path d="M22.2 275.6h14.3v2.6h-14.3z" fill="#c0c0c0"/>
<path d="M22.2 278.6h14.3" fill="none" stroke="#00f" stroke-width=".3"/>
<path d="M0 276.9h70.6" fill="none" stroke="#fff" stroke-width="2.5" stroke-linecap="butt"/>
<path d="M22.2 275.6h14.3v2.6h-14.3z" fill="#c0c0c0"/>
<path d="M22.2 278.6h14.3" fill="none" stroke="#00f" stroke-width=".3"/>
<path d="M0 276.9h70.6" fill="none" stroke="#fff" stroke-width="2.5" stroke-linecap="butt"/>
<path d="M22.2 275.6h14.3v2.6h-14.3z" fill="#c0c0c0"/>
<path d="M22.2 278.6h14.3" fill="none" stroke="#00f" stroke-width=".3"/>
<path d="M0 276.9h70.6" fill="none" stroke="#fff" stroke-width="2.5" stroke-linecap="butt"/>
<path d="M22.2 275.6h14.3v2.6h-14.3z" fill="#c0c0c0"/>
<path d="M22.2 278.6h14.3" fill="none" stroke="#00f" stroke-width=".3"/>
<path d="M0 276.9h70.6" fill="none" stroke="#fff" stroke-width="2.5" stroke-linecap="butt"/>
<path d="M22.2 275.6h14.3v2.6h-14.3z" fill="#c0c0c0"/>
<path d="M22.2 278.6h14.3" fill="none" stroke="#00f" stroke-width=".3"/>
<text font-size="4.2" fill="#231f20" x="65.6" y="27.5">0.8mm Free Height Vertical Plugs, 0.8 [.031] Pitch</text>
<g font-size="3.5" fill="#231f20">
<text x="65.6" y="13.3">Fine Pitch SMT Stacking Connectors</text>
<text x="65.6" y="17.1">(Parallel Board-to-Board)</text>
<text x="21.2" y="36.5">5mm Receptacles for</text>
<text x="21.2" y="40.4">5 [.197], 6 [.236],</text>
<text x="21.2" y="44.3">7 [.276] and 8 [.315]</text>
<text x="21.2" y="48.2">Stacking Heights</text>
<text x="9.9" y="151.5" transform="rotate(-90 9.9 151.5)">Connectors</text>
<text x="6" y="170.7" transform="rotate(-90 6 170.7)">0.8mm Free Height (FH)</text>
</g>
<g font-size="3.2" fill="#231f20">
<text x="155.5" y="27.5">(Continued)</text>
<text x="21.2" y="58.7">Material and Finish</text>
<text x="21.2" y="96.8">Related Product Data</text>
<text x="21.2" y="128.2">Technical Documents</text>
<text x="15.9" y="260.3">78</text>
</g>
<g font-size="2.8" fill="#231f20">
<text x="21.2" y="63.3">Housing — High temperature thermo-</text>
<text x="21.2" y="66.5">plastic, natural color, 94V-0 rated</text>
<text x="21.2" y="70.4">Contacts — Beryllium copper; duplex</text>
<text x="21.2" y="73.6">plated 0.00020 [.000008] min. gold on</text>
<text x="21.2" y="76.7">contact area, 0.00100 [.000039] min. tin</text>
<text x="21.2" y="79.9">on solder area, with entire contact</text>
<text x="21.2" y="83.1">underplated 0.00130 [.000051] min.</text>
<text x="21.2" y="86.3">nickel</text>
<text x="21.2" y="101.4">Performance Characteristics —</text>
<text x="21.2" y="104.6">page 71</text>
<text x="21.2" y="108.5">Stacking Height Combinations —</text>
<text x="21.2" y="111.7">page 72</text>
<text x="21.2" y="115.5">Mating Plugs — pages 74 thru 77,</text>
<text x="21.2" y="118.7">and 81</text>
<text x="49.7" y="128.2">(page 113)</text>
<text x="21.2" y="132.8">Product Specification</text>
<text x="21.2" y="136">108-5390</text>
</g>
<text font-size="2.8" fill="#00f" x="22.2" y="277.6">Arrow.com.</text>
<g font-size="2.6" fill="#231f20">
<text x="21.2" y="264">Catalog 889092</text>
<text x="21.2" y="266.9">Revised 9-06</text>
<text x="52.8" y="264">Dimensions are in millimeters</text>
<text x="52.8" y="266.9">and inches unless otherwise</text>
<text x="52.8" y="269.7">specified. Values in brackets</text>
<text x="89.2" y="266.9">reference purposes only.</text>
<text x="89.2" y="264">Dimensions are shown for</text>
<text x="89.2" y="269.7">Specifications subject</text>
<text x="121.1" y="264">USA: 1-800-522-6752</text>
<text x="121.1" y="266.9">Canada: 1-905-470-4425</text>
<text x="121.1" y="269.7">Mexico: 01-800-733-8926</text>
<text x="159.9" y="264">South America: 55-11-3611-1514</text>
<text x="159.9" y="266.9">Hong Kong: 852-2735-1628</text>
<text x="159.9" y="269.7">Japan: 81-44-844-8013</text>
<text x="21.2" y="272.5">www.tycoelectronics.com</text>
<text x="52.8" y="272.5">are standard equivalents.</text>
<text x="89.2" y="272.5">to change.</text>
<text x="121.1" y="272.5">C. America: 52-55-5-729-0425</text>
<text x="159.9" y="272.5">UK: 44-141-810-8967</text>
</g>
<g font-size="2.5" fill="#231f20">
<text x="121.3" y="57.2">A</text>
<text x="121.3" y="76.2">A</text>
<text x="168.8" y="72.4">Section A - A</text>
<text x="109.5" y="171.6">Recommended PC Board Layout</text>
<text x="71.4" y="185.5">A</text>
<text x="76.6" y="182">Dimensions</text>
<text x="82.7" y="185.5">B</text>
<text x="94" y="185.5">C</text>
<text x="102.8" y="185">Positions</text>
<text x="104.8" y="182.5">No. of</text>
<text x="119.5" y="182.5">Plating</text>
<text x="120.8" y="185">Type</text>
<text x="136.5" y="185.5">Tube</text>
<text x="148.7" y="185.5">Tube w/ Pickup Cap</text>
<text x="152.2" y="182">Part Numbers</text>
<text x="174.9" y="185.5">Tape and Reel</text>
<text x="69.2" y="189.6">15.20</text>
<text x="80.5" y="189.6">21.80</text>
<text x="91.8" y="189.6">20.20</text>
<text x="107.7" y="190.8">40</text>
<text x="120.7" y="189.1">8µ&quot; Au</text>
<text x="134.6" y="189.1">5177983-1</text>
<text x="155.6" y="189.1">5179229-1</text>
<text x="177.4" y="189.1">5177985-1</text>
<text x="69.2" y="196.6">23.20</text>
<text x="69.9" y="192.1">.598</text>
<text x="80.5" y="196.6">29.80</text>
<text x="81.2" y="192.1">.858</text>
<text x="91.8" y="196.6">28.20</text>
<text x="92.5" y="192.1">.795</text>
<text x="107.7" y="197.9">60</text>
<text x="119.3" y="192.6">30µ&quot; Au</text>
<text x="120.7" y="196.1">8µ&quot; Au</text>
<text x="134.6" y="192.6">6123000-1</text>
<text x="134.6" y="196.1">5177983-2</text>
<text x="155.6" y="196.1">5179229-2</text>
<text x="159.1" y="192.6">—</text>
<text x="177.4" y="192.6">5353999-1</text>
<text x="177.4" y="196.1">5177985-2</text>
<text x="69.2" y="203.7">31.20</text>
<text x="69.9" y="199.1">.913</text>
<text x="80.5" y="199.1">1.173</text>
<text x="80.5" y="203.7">37.80</text>
<text x="91.8" y="199.1">1.110</text>
<text x="91.8" y="203.7">36.20</text>
<text x="119.3" y="199.6">30µ&quot; Au</text>
<text x="120.7" y="203.2">8µ&quot; Au</text>
<text x="134.6" y="199.6">6123000-2</text>
<text x="134.6" y="203.2">5177983-3</text>
<text x="155.6" y="203.2">5179229-3</text>
<text x="159.1" y="199.6">—</text>
<text x="177.4" y="199.6">5353999-2</text>
<text x="177.4" y="203.2">5177985-3</text>
<text x="69.2" y="206.2">1.228</text>
<text x="80.5" y="206.2">1.488</text>
<text x="91.8" y="206.2">1.425</text>
<text x="107.7" y="204.9">80</text>
<text x="119.3" y="206.7">30µ&quot; Au</text>
<text x="134.6" y="206.7">6123000-3</text>
<text x="159.1" y="206.7">—</text>
<text x="177.4" y="206.7">5353999-3</text>
<text x="69.2" y="210.8">39.20</text>
<text x="69.2" y="213.2">1.543</text>
<text x="80.5" y="210.8">45.80</text>
<text x="80.5" y="213.2">1.803</text>
<text x="91.8" y="210.8">44.20</text>
<text x="91.8" y="213.2">1.740</text>
<text x="106.2" y="212">100</text>
<text x="119.3" y="213.8">30µ&quot; Au</text>
<text x="120.7" y="210.2">8µ&quot; Au</text>
<text x="134.6" y="213.8">6123000-4</text>
<text x="134.6" y="210.2">5177983-4</text>
<text x="155.6" y="210.2">5179229-4</text>
<text x="159.1" y="213.8">—</text>
<text x="177.4" y="213.8">5353999-4</text>
<text x="177.4" y="210.2">5177985-4</text>
<text x="69.2" y="217.8">47.20</text>
<text x="69.2" y="220.3">1.858</text>
<text x="80.5" y="217.8">53.80</text>
<text x="80.5" y="220.3">2.118</text>
<text x="91.8" y="217.8">52.20</text>
<text x="91.8" y="220.3">2.055</text>
<text x="106.2" y="219.1">120</text>
<text x="119.3" y="220.8">30µ&quot; Au</text>
<text x="120.7" y="217.3">8µ&quot; Au</text>
<text x="134.6" y="220.8">6123000-5</text>
<text x="134.6" y="217.3">5177983-5</text>
<text x="155.6" y="217.3">5179229-5</text>
<text x="159.1" y="220.8">—</text>
<text x="177.4" y="220.8">5353999-5</text>
<text x="177.4" y="217.3">5177985-5</text>
<text x="69.2" y="224.9">55.20</text>
<text x="69.2" y="227.3">2.173</text>
<text x="80.5" y="224.9">61.80</text>
<text x="80.5" y="227.3">2.433</text>
<text x="91.8" y="224.9">60.20</text>
<text x="91.8" y="227.3">2.370</text>
<text x="106.2" y="226.1">140</text>
<text x="119.3" y="227.9">30µ&quot; Au</text>
<text x="120.7" y="224.3">8µ&quot; Au</text>
<text x="134.6" y="227.9">6123000-6</text>
<text x="134.6" y="224.3">5177983-6</text>
<text x="155.6" y="224.3">5179229-6</text>
<text x="159.1" y="227.9">—</text>
<text x="177.4" y="227.9">5353999-6</text>
<text x="177.4" y="224.3">5177985-6</text>
<text x="69.2" y="231.9">63.20</text>
<text x="80.5" y="231.9">69.80</text>
<text x="91.8" y="231.9">68.20</text>
<text x="106.2" y="233.2">160</text>
<text x="120.7" y="231.4">8µ&quot; Au</text>
<text x="134.6" y="231.4">5177983-8</text>
<text x="155.6" y="231.4">5179229-8</text>
<text x="177.4" y="231.4">5177985-8</text>
<text x="69.2" y="234.4">2.488</text>
<text x="69.2" y="239">71.20</text>
<text x="80.5" y="234.4">2.748</text>
<text x="80.5" y="239">77.80</text>
<text x="91.8" y="234.4">2.685</text>
<text x="91.8" y="239">76.20</text>
<text x="119.3" y="234.9">30µ&quot; Au</text>
<text x="120.7" y="238.5">8µ&quot; Au</text>
<text x="134.6" y="234.9">6123000-8</text>
<text x="134.6" y="238.5">5177983-9</text>
<text x="155.6" y="238.5">5179229-9</text>
<text x="159.1" y="234.9">—</text>
<text x="177.4" y="234.9">5353999-8</text>
<text x="182" y="238.5">—</text>
<text x="69.2" y="241.5">2.803</text>
<text x="80.5" y="241.5">3.063</text>
<text x="91.8" y="241.5">3.000</text>
<text x="106.2" y="240.2">180</text>
<text x="119.3" y="242">30µ&quot; Au</text>
<text x="120.7" y="245.5">8µ&quot; Au</text>
<text x="132.3" y="245.5">1-5177983-0</text>
<text x="134.6" y="242">6123000-9</text>
<text x="153.3" y="245.5">1-5179229-0</text>
<text x="159.1" y="242">—</text>
<text x="182" y="242">—</text>
<text x="182" y="245.5">—</text>
<text x="69.2" y="246">79.20</text>
<text x="69.2" y="248.5">3.118</text>
<text x="80.5" y="246">85.80</text>
<text x="80.5" y="248.5">3.378</text>
<text x="91.8" y="246">84.20</text>
<text x="91.8" y="248.5">3.315</text>
<text x="106.2" y="247.3">200</text>
<text x="119.3" y="249">30µ&quot; Au</text>
<text x="132.3" y="249">1-6123000-0</text>
<text x="159.1" y="249">—</text>
<text x="182" y="249">—</text>
<text x="65.6" y="253.6">Note: Part Numbers are RoHS compliant.</text>
</g>
<text font-size="2.5" fill="#808080" x="1.8" y="277.6">Downloaded from</text>
<g font-size="2.1" fill="#231f20">
<text x="109.1" y="47.4">B</text>
<text x="85.8" y="53.5">0.8</text>
<text x="109.3" y="51.5">A</text>
<text x="84.5" y="55.9">[.031]</text>
<text x="90.7" y="54.5">Typ.</text>
<text x="171.9" y="68.2">5.6 [.220]</text>
<text x="133.6" y="75.9">0.3</text>
<text x="76.7" y="78.1">Position No. 1</text>
<text x="76.7" y="80.5">Indicator</text>
<text x="132.4" y="78.3">[.012]</text>
<text x="133.1" y="80.8">Typ.</text>
<text x="152.3" y="87.4">[.100]</text>
<text x="152.9" y="84.9">2.55</text>
<text x="171.9" y="89.3">[.150]</text>
<text x="173.1" y="86.8">3.8</text>
<text x="156.7" y="99.3">[.148]</text>
<text x="157.1" y="96.9">3.75</text>
<text x="82.8" y="107.4">[.098]</text>
<text x="84" y="105">2.5</text>
<text x="113.2" y="107.5">[.472]</text>
<text x="113.7" y="105.1">12.0</text>
<text x="132.4" y="107.5">[.098]</text>
<text x="133.6" y="105.1">2.5</text>
<text x="109.1" y="110.1">C</text>
<text x="156.2" y="113.2">[.020]</text>
<text x="157.4" y="110.8">0.5</text>
<text x="171.9" y="111.2">[.236]</text>
<text x="173.1" y="108.7">6.0</text>
<text x="74.5" y="130.9">2.5</text>
<text x="79.4" y="132">Typ.</text>
<text x="128" y="128.1">C</text>
<text x="128" y="131.9">A</text>
<text x="184" y="129.7">2.0</text>
<text x="73.2" y="133.4">[.098]</text>
<text x="101.2" y="137.8">[.031]</text>
<text x="102.5" y="135.3">0.8</text>
<text x="107.4" y="136.4">Typ.</text>
<text x="182.8" y="132.2">[.079]</text>
<text x="189.6" y="148.8">[.252]</text>
<text x="190.8" y="146.3">6.4</text>
<text x="109.2" y="161">[.020]</text>
<text x="110.5" y="158.5">0.5</text>
<text x="115.4" y="159.5">Typ.</text>
<text x="139.9" y="159.9">[.031</text>
<text x="141.1" y="157.4">0.8</text>
<text x="148.6" y="159.9">]</text>
<text x="149.8" y="159">Dia.</text>
<text x="95.7" y="166.5">[.047</text>
<text x="96.9" y="164">1.2</text>
<text x="104.4" y="166.5">]</text>
<text x="105.7" y="165.6">Dia.</text>
<text x="182.8" y="166.2">[.079]</text>
<text x="184" y="163.8">2.0</text>
</g>
<g font-size="1.6" fill="#231f20">
<text x="144" y="157">±0.03</text>
<text x="144.6" y="159.5">±.001</text>
<text x="99.8" y="163.6">±0.03</text>
<text x="100.4" y="166.1">±.001</text>
</g>
</svg>
